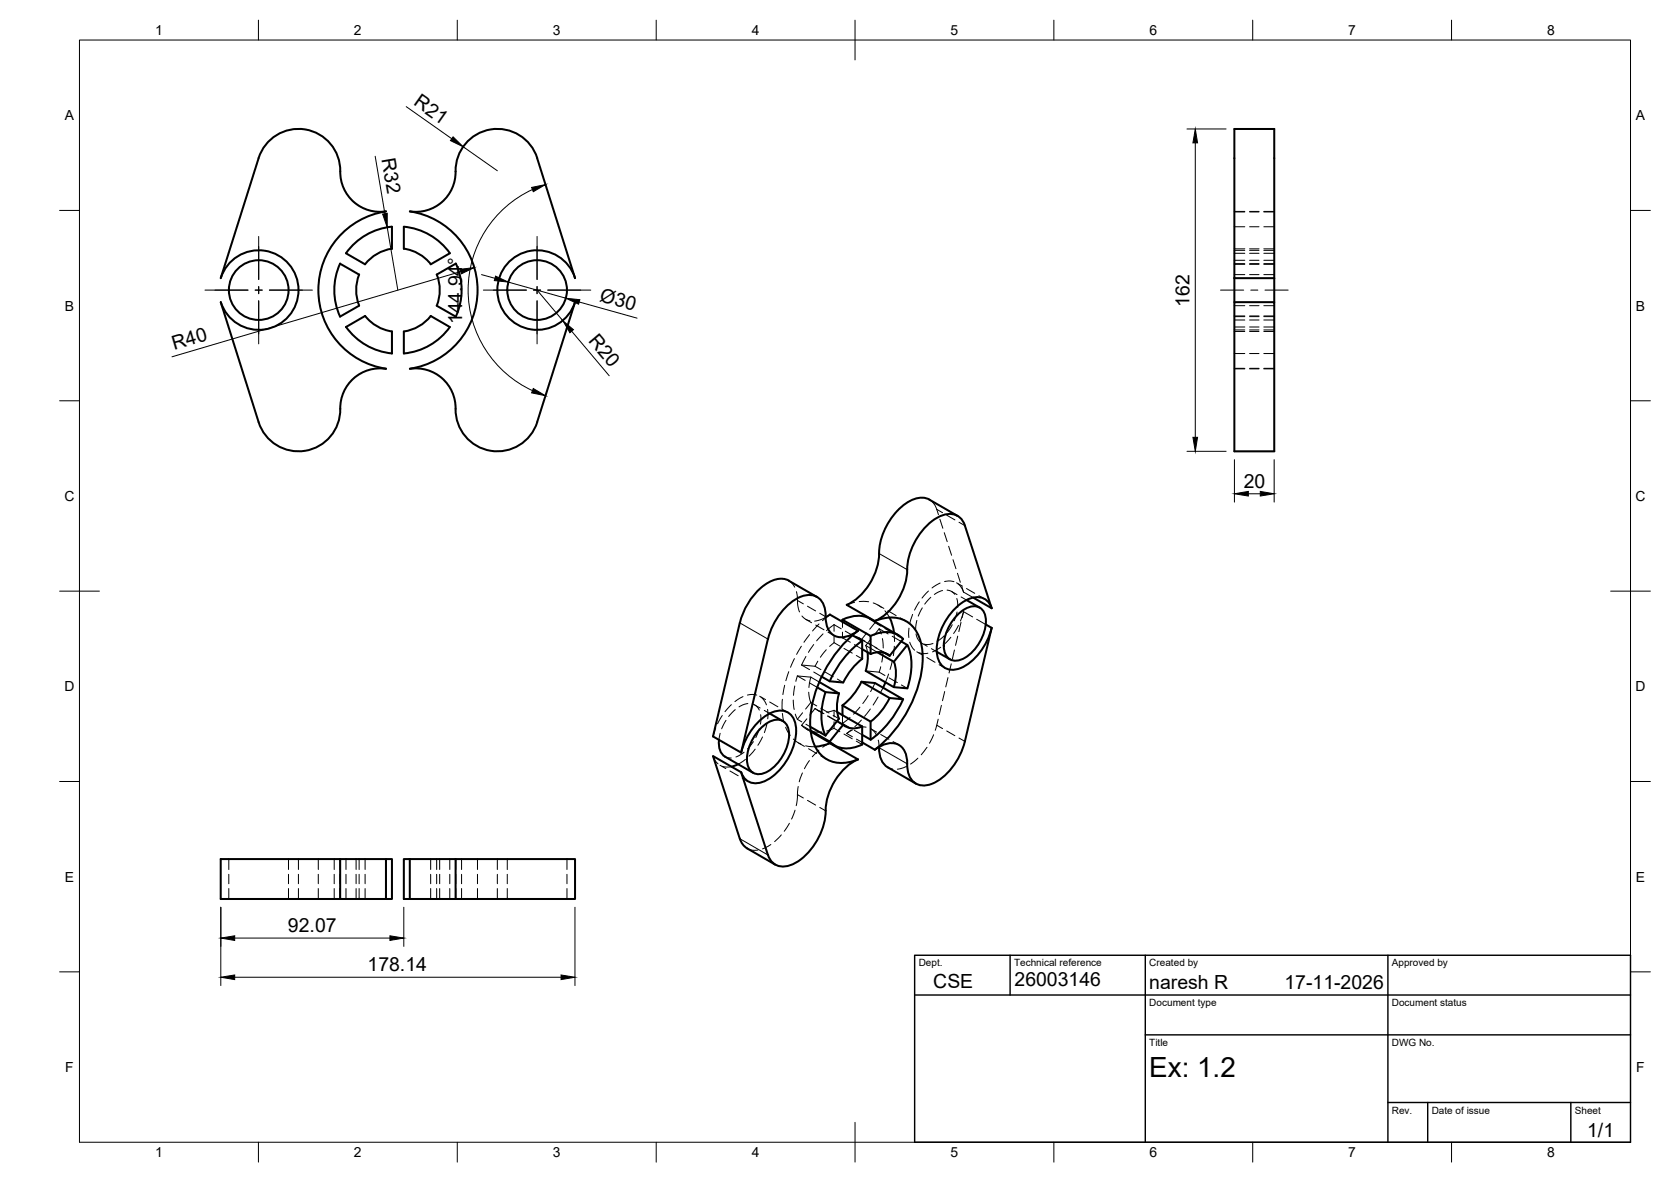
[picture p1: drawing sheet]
<svg xmlns="http://www.w3.org/2000/svg" width="420mm" height="297mm" viewBox="0 0 420 297" stroke-linecap="round" stroke-linejoin="round" font-family="sans-serif">
<!-- layer: Visible -->
<g fill="none" stroke="#000" stroke-width=".51">
<path d="M67.4 35.7a10.6 10.6 0 0 1 12-2.3 10.6 10.6 0 0 1 6.2 10.6 10 10 0 0 0 11.5 9.1 20 20 0 0 0-17 19.8 20 20 0 0 0 17 19.8 10.2 10.2 0 0 0-11.6 11.2 10.5 10.5 0 0 1-9.4 9.5 10.5 10.5 0 0 1-11.1-7.3l-9.5-30.2a10 10 0 0 0 15.4 5.1 10 10 0 0 0 0-16.2 10 10 0 0 0-15.4 5.1l9.5-30.1a10.4 10.4 0 0 1 2.4-4.1zM98.6 57v5.5M98.6 57a16 16 0 0 0-11.6 6.6M101.5 57v5.5M101.6 57a16 16 0 0 1 11.5 6.6M103.1 53.1a10.2 10.2 0 0 0 11.5-11.2 10.5 10.5 0 0 1 9.4-9.4 10.5 10.5 0 0 1 11.1 7.3l9.5 30.1a10 10 0 0 0-15.4-5.1 10 10 0 0 0 0 16.2 10 10 0 0 0 15.4-5.1l-9.5 30.2a10.6 10.6 0 0 1-12.2 7.1 10.6 10.6 0 0 1-8.4-11.4 10 10 0 0 0-11.4-9.1M103.1 53.1a20 20 0 0 1 17 19.8 20 20 0 0 1-17 19.8M87 63.7l4.8 2.7M90.3 69l-4.8-2.8a16 16 0 0 0 0 13.4l4.8-2.8M90.3 69a10.5 10.5 0 0 0 0 7.8M91.8 79.4a10.5 10.5 0 0 0 6.8 3.9v5.5a16.2 16.2 0 0 1-11.6-6.6l4.8-2.8M98.6 62.5a10.5 10.5 0 0 0-6.8 3.9"/>
<path d="M101.6 62.5a10.5 10.5 0 0 1 6.7 3.9M109.8 69l4.8-2.7a15.8 15.8 0 0 1 0 13.3l-4.8-2.8a10.5 10.5 0 0 0 0-7.8zM113.1 63.7l-4.8 2.7M310.4 69.9v6M310.4 75.9h10v37.5h-10zM310.4 69.9v-37.5h10v37.5M310.4 69.9h10M320.4 69.9v6M101.5 83.3v5.5M113.1 82.2l-4.8-2.8a10.5 10.5 0 0 1-6.7 3.9M113.1 82.2a16 16 0 0 1-11.5 6.6M233.7 125.6l7.1 4.1"/>
<path d="M233.7 125.6a6 6 0 0 0-6.4 1.3 17.1 17.1 0 0 0-6.4 13.8 15.2 15.2 0 0 1-8 11.3l7.1 4.1a15.2 15.2 0 0 0 8.1-12.9M186 156.5l-6.7 28.6 7.1 4M198.3 145.9l7.1 4.1M198.4 145.9a5.8 5.8 0 0 0-6.2 1.1 17.1 17.1 0 0 0-6.2 9.5M208.7 154.4l7 4.1a31.7 31.7 0 0 0-12 23.1 10.2 10.2 0 0 0 3.9 9 8.5 8.5 0 0 0 8.1 .3M208.7 154.4l-1.1 .7M211.8 156.3v-.5l7.1 4v4.5l-2.1-1.2M211.8 155.7a7.6 7.6 0 0 1 7-.2l7 4.1M214.3 159.6l2.5 1.4M215.7 158.5a5.6 5.6 0 0 1-6.2 1 5.1 5.1 0 0 1-1.9-4.5 5.1 5.1 0 0 0-2.7-5.3 7.4 7.4 0 0 0-7 2.6 17.5 17.5 0 0 0-4.8 8.3l-6.7 28.5M218.9 159.8a6.8 6.8 0 0 1 8.2 .8M220 156.1a8.1 8.1 0 0 1 9.8 1.7 13.7 13.7 0 0 1 2 10.6 32.5 32.5 0 0 1-11.8 20"/>
<path d="M223.7 155.2l.7 1.7 .4 2.1M228.1 143.2a16.1 16.1 0 0 1 8.2-13.4 4.2 4.2 0 0 1 6.3 2.3l6.7 20.8M241.1 154.2a4.9 4.9 0 0 1 5.3-1.5 4.2 4.2 0 0 1 1.4 4.4 11.5 11.5 0 0 1-6.1 8.6 2.97 2.97 0 0 1-4.3-2.5 11.4 11.4 0 0 1 3.7-9zM243 150.8l3.3 1.9M244.7 150.2l4.6 2.7M247.9 156.9l1.4 .9M249.3 157.8l-6.7 28.5a15.8 15.8 0 0 1-8.3 10.7 4.2 4.2 0 0 1-6.1-3.9l-.1-1.2M249.3 152.8a3.9 3.9 0 0 0-5.7-2.3 15 15 0 0 0-8 13.9 4 4 0 0 0 5.9 3.5 15.1 15.1 0 0 0 7.9-10.1M193.5 179.3l3.3 1.9M205.5 172.7l2.1 1.2M206 171.4l4.9 2.9M206.6 170l2 1.2 3.4 .3"/>
<path d="M207.6 173.9l3.3 .4M207.6 173.9a15.1 15.1 0 0 0 0 10.9M210.5 179l6.3 3.6M211 174.2a9.8 9.8 0 0 0 0 6.4l-3.4 4.2M211.8 177.3l7.1 4v4.6l-2.1-1.2M211.8 177.3v2.4M216.6 171.3a16.7 16.7 0 0 1-4.8 6M216.6 171.3l3.4 .3 7.1 4.1-3.4-.3zM216.8 161v4.6a16.5 16.5 0 0 0-4.8 5.9M216.8 161a24.9 24.9 0 0 0-8.2 10.2M218.1 163.9l.1 1.9-.5 2.8 7 4.1 3.4 .3M218.9 164.3a4.5 4.5 0 0 1 4.8 .5"/>
<path d="M222.7 171.4l-.7 1.4M223.7 175.4a16.7 16.7 0 0 1-4.8 5.9M224.8 166.3a9.8 9.8 0 0 1-.1 6.4M226.6 161.2l1.5 .9-3.4 4.2-4.1-2.4M227.1 160.6l-3.4 4.2-1.3-.7M227.1 175.7a25.2 25.2 0 0 1-8.2 10.2M228.2 162.1a14.5 14.5 0 0 1 0 10.9M235.5 163.8l3.4 1.9M180.8 185.9a4.3 4.3 0 0 0 1.5 4.2l7.1 4.1M185.6 192l-1.7 .7M186.4 189.1a15.1 15.1 0 0 1 7.8-10.1 4 4 0 0 1 5.9 3.5 15 15 0 0 1-7.9 13.9 3.9 3.9 0 0 1-5.8-2.4M191.6 182.7a4.9 4.9 0 0 1 5.3-1.5 4.2 4.2 0 0 1 1.5 4.4 11.5 11.5 0 0 1-6.2 8.6 2.97 2.97 0 0 1-4.3-2.5 11.4 11.4 0 0 1 3.7-9z"/>
<path d="M203.7 182.6l3.9 2.2M203.8 183.6l4.8 2.8M203.9 183.9l6 3.4M205 187.6l1.8-.2 1.9-.6 7 4M210.5 181.2l1.5 .9M212 182.1l-3.4 4.3M212 182.1a4.3 4.3 0 0 0 4.8 .5M215.7 190.8a15.3 15.3 0 0 0-8.1 14 16.3 16.3 0 0 1-8.2 12.4 4.2 4.2 0 0 1-6.3-2.4l-6.7-20.7-7.1-4.1 6.7 20.8 .8 1.4 1.1 1M216.8 186.6l3.2 1.8a5.6 5.6 0 0 1 6.2-1.1 5.1 5.1 0 0 1 1.9 4.6M216.8 182.6v4.5a6.8 6.8 0 0 1-8.2-.7M221 187.7a5.7 5.7 0 0 0 2.2 5.1l7.1 4.1M55.5 215.9h41.5v10h-41.5z"/>
<path d="M85.5 215.9v10M97 215.9h1.6v10h-1.6M103 215.9h41.6v10h-41.6M103 215.9h-1.5v10h1.5M103 215.9v10M114.6 215.9v10M187.9 213.2l7 4.1"/>
<circle cx="65.1" cy="72.9" r="7.5"/>
<circle cx="135.1" cy="72.9" r="7.5"/>
</g>
<!-- layer: Hidden -->
<g fill="none" stroke="#000" stroke-width=".25">
<path d="M310.4 57h2.6M310.4 53.1h2.6M310.4 53.3h2.6M314.2 57h2.4M314.2 53.1h2.4M314.2 53.3h2.4M317.8 57h2.6M317.8 53.1h2.6M317.8 53.3h2.6M310.4 66.4h2.6M310.4 62.5h2.6M310.4 63.7h2.6"/>
<path d="M310.4 76.8h2.6M310.4 69h2.6M310.4 66.3h2.6M310.4 79.6h2.6M310.4 65.4h2.6M310.4 62.9h2.6M310.4 79.4h2.6M314.2 66.4h2.4M314.2 62.5h2.4M314.2 63.7h2.4M314.2 76.8h2.4M314.2 69h2.4"/>
<path d="M314.2 66.3h2.4M314.2 79.6h2.4M314.2 65.4h2.4M314.2 62.9h2.4M314.2 79.4h2.4M317.8 66.4h2.6M317.8 62.5h2.6M317.8 63.7h2.6M317.8 76.8h2.6M317.8 69h2.6M317.8 66.3h2.6M317.8 79.6h2.6"/>
<path d="M317.8 65.4h2.6M317.8 62.9h2.6M317.8 79.4h2.6M310.4 80.4h2.6M310.4 92.7h2.6M310.4 82.9h2.6M310.4 92.6h2.6M310.4 83.3h2.6M310.4 82.2h2.6M310.4 88.8h2.6M314.2 80.4h2.4M314.2 92.7h2.4"/>
<path d="M314.2 82.9h2.4M314.2 92.6h2.4M314.2 83.3h2.4M314.2 82.2h2.4M314.2 88.8h2.4M317.8 80.4h2.6M317.8 92.7h2.6M317.8 82.9h2.6M317.8 92.6h2.6M317.8 83.3h2.6M317.8 82.2h2.6M317.8 88.8h2.6"/>
<path d="M233.7 125.6l1.4 1.4 .9 2.3M236.3 130.5l.8 2.2M237.4 133.9l.8 2.2M238.5 137.3l.8 2.2M198.3 145.9l.9 .7 .6 1M200.3 148.7l.3 3.6 .4 1.5M201.7 154.8l.8 .8 1.1 .4M202.6 155.6l1.5 .9M203.6 159.5l-1.5 1.9M205.1 157.1l2.1 1.2M205.9 156.8l-1.6 1.8M206.9 159.3l-1.6 1.7"/>
<path d="M207.6 155.1l-1.2 .6-1.6 .4M208.2 158.9l1.5 .8M208.7 154.4l-1.9 1.6M209.7 157l-1.9 1.5M209.7 157v1.7M209.7 159.8v1.7M209.7 157l1.8 1M211.8 156.3v1.4M211.8 158.9v1.4M212.5 158.6l1.8 1M213.7 159.8l-1.9 .5M214.9 151.4l-2 .6"/>
<path d="M214.9 159.9l.9 .3 .8 .5M216 151.2h2.4M217.9 159.1l-1.3 1.6M218.8 155.5l1.2 1M219.6 151.5l2 1.2M220 156.5l-1.3 1.6M220 156.5l1.5 .8M220.8 152l1.4 .9M221.1 158l.5 1.3M221.1 158l2.2 1.3M221.1 158l-1.4 1.7M222.5 153.5l1.1 1.7"/>
<path d="M222.5 158l2.1 1.1M223.3 153.5l2 1.2M224.3 159.9l2.3 1.3M224.8 159l.1 2.2M225.6 159.7l1.5 .9M226.4 155.3l1.4 .8M228.6 157.8l-.1 2.4M229.5 154.4l-.7 2.3M230.3 159.3l.4 1.1 .7 .9M230.5 155.9l-.3 2.3M231.1 151.2l-1.1 2.1M231.9 152.8l-1 2"/>
<path d="M233.4 148.5l-1.6 1.8M234 150.1l-1.5 1.7M236.4 146.5l-2 1.3M237 148.4l-2.1 1M237.4 159.8l-1.8 1.4M237.5 146.1l1-.1 1.4 .2M238.1 148.3l1 .2 1 .9M239.3 148.6l1.3 .8M239.4 157l-1.2 1.9M239.6 140.7l.8 2.2M240.5 146.5l1.5 .8M240.6 150.4l.2 2.3"/>
<path d="M240.6 153.8l-.7 2.2M240.7 144.1l.8 2.2M240.8 159.9l-.5 2.3M240.9 146.7l.9 1 .5 1.1M241 157.1l-1.2 2.1M241.6 156.4l-.5 2.3M241.7 150l1.3 .8M241.9 147.5l.4 1.3M242.3 153.7l-.8 2.4M242.3 153.7l-.4 1.5M242.3 153.7l2.3 1.3M242.3 148.8l2.4 1.4"/>
<path d="M243 147.9l2.1 1.2M245.6 155.6l2.3 1.3M246.1 149.7l1.5 .8M181.6 179.8l-1.2 2.1M183.9 177.1l-1.6 1.7M184.9 178.3l-1.7 1.8M186.8 175.1l-2 1.2M187.9 174.7l1.3-.2 1.1 .2M188 176.8l-1.3 .4-.9 .4M189.2 176.9l.9 .5 .8 1.1M189.8 177.2l1.3 .7M191 175l1.5 .8"/>
<path d="M191.3 179.6l-.1 2.4M191.3 175.2l.7 .7 .7 1.2M192.2 178.5l1.3 .8M193 178.3v2.3M193.5 176.4l2.1 1.2M196.6 178.2l1.5 .9M196.7 175.7l-.1 2.4M196.7 179.3l.5 2.3M197.3 172.2l-.5 2.3M198.3 168.8l-.7 2.3M199.5 175.9l.2 2.4M199.7 165.5l-.9 2.2"/>
<path d="M199.8 172.4l-.3 2.3M200 179.5l.5 1.3M200.5 169.9l-.4 1.3M200.5 169.9l3.4 .3M200.5 169.9l2 1.1M201.5 162.4l-1.2 2.1M201.5 167.1l2.1 1.2M201.5 167.1l3.4 .3M201.8 179.1l-1.3 1.7M202.6 165l-1.1 2.1M203.3 174l.6 2.5M203.5 171.6l2 1.1"/>
<path d="M203.9 170.2l-.5 2.6M203.9 176.5l1.5 .9M203.9 170.2l2.1 1.2M203.9 176.5l-1.3 1.7M204.6 162l-1.3 1.9M204.6 168.9l2 1.1M204.9 178.1l.9 .5 .9 .3M204.9 167.4l1.5 .9M204.9 178.1l2.3 1.3M204.9 178.1l-1.3 1.6M205.5 178.5l1.5 .8M205.6 166.2l-.7 1.2"/>
<path d="M206.4 178l2 1.2M207.5 168.9l2 1.2M207.8 163.3l-1.5 1.8M208 179.9l2.1 1.2M208.2 179.9l2.3 1.3M209.5 179.8l1.4 .8M209.7 161.5l-1.1 .9M209.7 178.5l-1.8 .5M209.7 161.5l1.5 .9M209.7 178.5v1.7M209.7 178.5l.8 .5M210.5 170.7l1.5 .8"/>
<path d="M211.8 160.3l2 1.1M211.8 179.7v2.1M212.2 162.9l2.1 1.2M214.8 162l2 1.1M215.3 164.7l1.5 .9M216 160.3l1.5 .8M216.2 177.7l-1.6 1.8M216.6 160.7l2.4 1.4M217.7 162.2l.4 1.7M217.7 168.6l3.4 .3M217.7 162.2l2.9 1.7M218.3 174.8l-1.4 2"/>
<path d="M218.5 161.7l2.1 1.2M218.8 178.2l-1.4 1.8M219 160.6l-1.3 1.6M220 171.6l-1.1 2.2M220 162.7l2.4 1.4M220.8 175.2l-1.3 2M221.1 168.9l1.4 .9M221.4 167.6l-.3 1.3M221.6 163.5l1.5 .9M221.9 160.5l.2 2.3M222 164l-.3 2.4M222 172.8l-.6 1.3"/>
<path d="M223.4 169.4l-.8 2.1M223.6 170.4l2 1.1M224.4 165.9l-.6 2.3M224.9 162.4l-.3 2.4M226.7 172.1l1.4 .9M228.7 161.4l.8 1.5 .5 .5M230.5 163.8l1.5 .8M231 164l1.3 .3 1-.1M231.8 161.6l1.4 .8M233 165.2l2.1 1.2M234.2 163l1.3 .8M234.6 161.7l-1.2 .3-1.1-.1"/>
<path d="M236.1 167l1.5 .9M236.5 162.7l-2 1.1M236.7 177.3l-.5 2.3M237.5 173.8l-.5 2.3M238.4 170.3l-.6 2.3M239.1 160.2l-1.7 1.7M239.2 166.8l-.6 2.3M240 163.4l-.5 2.3M179.3 190l.4 1 .9 1M180 183l-.7 2.1M181 192.3l1.5 .9M181.1 184.3l-.3 1.6"/>
<path d="M181.6 192.6l1.2 .2 1.1-.1M182.3 190.1l1.6 .4M182.5 181l-1 2.1M183.5 193.7l2.1 1.3M186.6 195.5l1.5 .9M187.1 189l-2.1 1.2M187.4 190.8l-1.8 1.3M189.4 186.4l-1.4 1.8M189.9 188.3l-1.6 1.7M190.9 183.1l-.9 2.2M191.7 185.2l-1.1 2.1M192.8 181.8l-.6 2.3"/>
<path d="M197.5 182.8l1.2 2M199.5 185.7l1.9 1.3M200.5 180.8l1.1 .6M200.7 197.6l-.5 4.9M200.8 186.7l1.5 .9M201.5 182.3l1.7 1.2M201.5 182.3l2.3 1.3M201.8 194.2l-.8 2.3M202.6 187.4l2.4 .2M202.6 182l1.1 .6M202.8 183.2l1.1 .7M202.9 180.6l-1.4 1.7"/>
<path d="M203.3 188.2l2.1 1.2M203.5 191.1l-1.2 2.1M204.3 183.8l2.4 .1M205.9 188.5l-1.6 1.7M206.4 190l1.5 .8M208.7 186.8l-1.8 1M209.7 183l-1.9 .7M209.7 181.4v1.6M209.7 183l1.5 .9M211.1 181.7l1.5 .9M211.8 181.8l2 1.1M212.2 184.5l2.1 1.2"/>
<path d="M212.9 184.3l1.4 .9M213.7 180.3l-1.9 1.5M214 183.4l-1.1 .9M214.4 183.4l-1.5 .9M214.8 183.5l2 1.2M215.3 186.3l1.5 .8M215.3 185.7l1.5 .9M216.6 180.9l-1.7 1.7M217.8 182.7h-1.1l-1.3 .3M218.9 183.1l1.1 1 .5 .8M218.9 183.1l1.5 .9M220.8 186l.2 1.7"/>
<path d="M221.4 184.6l2.1 1.2M223.2 192.8l1.3 .5M224.6 186.4l1.4 .8M227.9 192.6l-2.3 .7M230.8 190.5l-1.9 1.5M233.1 187.8l-1.5 1.9M234.8 184.6l-1.1 2.2M235.9 180.7l-.7 2.8M57.5 215.9v2.6M57.5 219.7v2.4M72.5 215.9v2.6M72.5 219.7v2.4"/>
<path d="M75 215.9v2.6M75 219.7v2.4M80 215.9v2.6M80 219.7v2.4M84 215.9v2.6M84 219.7v2.4M85.5 215.9v2.6M85.5 219.7v2.4M87 215.9v2.6M87 219.7v2.4M89.5 215.9v2.6M89.5 219.7v2.4"/>
<path d="M90.3 215.9v2.6M90.3 219.7v2.4M91.8 215.9v2.6M91.8 219.7v2.4M108.3 215.9v2.6M108.3 219.7v2.4M109.8 215.9v2.6M109.8 219.7v2.4M110.6 215.9v2.6M110.6 219.7v2.4M113.1 215.9v2.6M113.1 219.7v2.4"/>
<path d="M114.6 215.9v2.6M114.6 219.7v2.4M116.1 215.9v2.6M116.1 219.7v2.4M120.1 215.9v2.6M120.1 219.7v2.4M125.1 215.9v2.6M125.1 219.7v2.4M127.6 215.9v2.6M127.6 219.7v2.4M142.6 215.9v2.6M142.6 219.7v2.4"/>
<path d="M187.9 213.2l.9 .4h1.8M193.8 212.2l-2.1 1.1M196.4 209.8l-1.6 1.7M198.5 206.9l-1.3 2M199.9 203.6l-.9 2.2M57.5 223.3v2.6M72.5 223.3v2.6M75 223.3v2.6M80 223.3v2.6M84 223.3v2.6M85.5 223.3v2.6M87 223.3v2.6"/>
<path d="M89.5 223.3v2.6M90.3 223.3v2.6M91.8 223.3v2.6M108.3 223.3v2.6M109.8 223.3v2.6M110.6 223.3v2.6M113.1 223.3v2.6M114.6 223.3v2.6M116.1 223.3v2.6M120.1 223.3v2.6M125.1 223.3v2.6M127.6 223.3v2.6"/>
<path d="M142.6 223.3v2.6"/>
</g>
<!-- layer: Visible Narrow -->
<path d="M221 139.1l7.1 4.1M186 156.5l7.1 4.1M221 187.9l7.1 4M186 210.8l7.1 4" fill="none" stroke="#000" stroke-width=".25"/>
<!-- layer: Hidden Narrow -->
<path d="M235.5 128l1.5 .8M238 129.5l2.1 1.1M241.1 131.2l1.5 .9M200.5 150.9l1.5 .9M203 152.3l2.1 1.2M206.1 154.1l1.5 .9M200.5 199.7l1.5 .8M235.5 182.3l1.5 .8M238 183.7l2.1 1.2M241.1 185.5l1.5 .8M203 201.1l2.1 1.2M206.1 202.9l1.5 .9" fill="none" stroke="#000" stroke-width=".25"/>
<!-- layer: BORDER -->
<g fill="none" stroke="#000" stroke-width=".25">
<path d="M20 10.1h390v276.9h-390zM65 5.1v5M115 5.1v5M165 5.1v5M215 5.1v10M265 5.1v5M315 5.1v5M365 5.1v5M15 52.9h5M410 52.9h5M15 100.7h5M410 100.7h5"/>
<path d="M15 148.6h10M405 148.6h10M15 196.4h5M410 196.4h5M15 244.2h5M410 244.2h5M65 287v5M115 287v5M165 287v5M215 282.1v9.9M265 287v5M315 287v5"/>
<path d="M365 287v5"/>
</g>
<!-- layer: TITLEBLOCK -->
<path d="M230 240.1h180v46.9h-180zM230 250h180M254 240.1v9.9M288 240.1v46.9M349 240.1v46.9M288 260.1h122M349 277.1h61M359 277.1v9.9M395 277.1v9.9" fill="none" stroke="#000" stroke-width=".36"/>
<!-- layer: Smart Centers -->
<g fill="none" stroke="#000" stroke-width=".25">
<path d="M65 59.4v10.8M135 59.4v10.8M51.5 72.9h10.9M64.2 72.9h1.7M65 72v1.8M65 75.6v10.8M67.7 72.9h10.8M121.5 72.9h10.9M134.2 72.9h1.7M135 72v1.8M135 75.6v10.8M137.7 72.9h10.8"/>
<path d="M306.9 72.9h5.8M314.5 72.9h1.8M318.1 72.9h5.8"/>
</g>
<!-- layer: FD_Dimensions -->
<g fill="none" stroke="#000" stroke-width=".25">
<path d="M94.3 39.3l2.5 14.4M102.2 26.8l11.4 8.1M116.5 36.9l8.6 6M298.4 32.4h9.9M300.5 35.9v74M97.4 57.1l2.6 15.8M133.9 47.6a27.8 27.8 0 0 0-16.2 25.3 27.8 27.8 0 0 0 16.2 25.3M115.9 68.2l-72.7 21.5M121.1 69l3.4 .9M127.8 70.9l14.5 4M135 72.9l6.5 7.7M145.6 75.9l14.6 4.1"/>
<path d="M143.7 83.2l9.5 11.2M298.4 113.4h9.9M310.4 115.5v10.7M320.4 115.5v10.7M313.9 124.1h3M55.5 228v19.7M59 235.7h39M101.5 228v9.8M144.6 228v19.7M59 245.6h82.1"/>
</g>
<g fill="#000" stroke="#000" stroke-width=".25">
<path d="M113.9 34.4l2.6 2.5-3.2-1.6zM300.5 32.4l.6 3.5h-1.1zM96.2 53.8l1.2-.2v3.5zM133.7 47.1l3.5-.7-3.1 1.8zM115.7 67.7l3.5-.4-3.2 1.5zM124.6 69.4l3.2 1.5-3.5-.4zM142.3 74.9l3.5 .4-.3 1.1zM134.1 97.6l3.1 1.8-3.5-.7zM141.5 80.6l2.7 2.3-.9 .7zM300 109.9h1.1l-.6 3.5zM310.4 124.1l3.5-.6v1.2zM316.9 123.5l3.5 .6-3.5 .6z"/>
<path d="M55.5 235.7l3.5-.5v1.1zM98 235.2l3.5 .5-3.5 .6zM55.5 245.6l3.5-.6v1.2zM141.1 245l3.5 .6-3.5 .6z"/>
</g>
<text font-size="7" x="289" y="270.6">Ex: 1.2</text>
<g font-size="4.9">
<text x="103.8" y="26.3" transform="rotate(35 103.8 26.3)">R21</text>
<text x="95.9" y="40" transform="rotate(80 95.9 40)">R32</text>
<text x="150.6" y="75.7" transform="rotate(16 150.6 75.7)">Ø30</text>
<text x="299.1" y="77.1" transform="rotate(-90 299.1 77.1)">162</text>
<text x="116.2" y="81.5" transform="rotate(-90 116.2 81.5)">144.94°</text>
<text x="43.8" y="88" transform="rotate(-16 43.8 88)">R40</text>
<text x="147.8" y="85.8" transform="rotate(50 147.8 85.8)">R20</text>
<text x="312.7" y="122.6">20</text>
<text x="72.4" y="234.3">92.07</text>
<text x="92.4" y="244.1">178.14</text>
<text x="234.7" y="248.2">CSE</text>
<text x="255.1" y="247.7">26003146</text>
<text x="289" y="248.5">naresh R</text>
<text x="323" y="248.5">17-11-2026</text>
<text x="399.1" y="285.7">1/1</text>
</g>
<g font-size="3.5">
<text x="39" y="8.8">1</text>
<text x="89" y="8.8">2</text>
<text x="139" y="8.8">3</text>
<text x="189" y="8.8">4</text>
<text x="239" y="8.8">5</text>
<text x="289" y="8.8">6</text>
<text x="339" y="8.8">7</text>
<text x="389" y="8.8">8</text>
<text x="16.3" y="30.2">A</text>
<text x="411.3" y="30.2">A</text>
<text x="16.3" y="78">B</text>
<text x="411.3" y="78">B</text>
<text x="16.2" y="125.9">C</text>
<text x="411.2" y="125.9">C</text>
<text x="16.2" y="173.7">D</text>
<text x="411.2" y="173.7">D</text>
<text x="16.3" y="221.6">E</text>
<text x="411.3" y="221.6">E</text>
<text x="16.4" y="269.4">F</text>
<text x="411.4" y="269.4">F</text>
<text x="39" y="290.8">1</text>
<text x="89" y="290.8">2</text>
<text x="139" y="290.8">3</text>
<text x="189" y="290.8">4</text>
<text x="239" y="290.8">5</text>
<text x="289" y="290.8">6</text>
<text x="339" y="290.8">7</text>
<text x="389" y="290.8">8</text>
</g>
<g font-size="2.5">
<text x="231" y="242.9">Dept.</text>
<text x="255" y="242.9">Technical reference</text>
<text x="289" y="242.9">Created by</text>
<text x="350" y="242.9">Approved by</text>
<text x="289" y="252.8">Document type</text>
<text x="350" y="252.8">Document status</text>
<text x="289" y="262.9">Title</text>
<text x="350" y="262.9">DWG No.</text>
<text x="350" y="279.9">Rev.</text>
<text x="360" y="279.9">Date of issue</text>
<text x="396" y="279.9">Sheet</text>
</g>
</svg>
